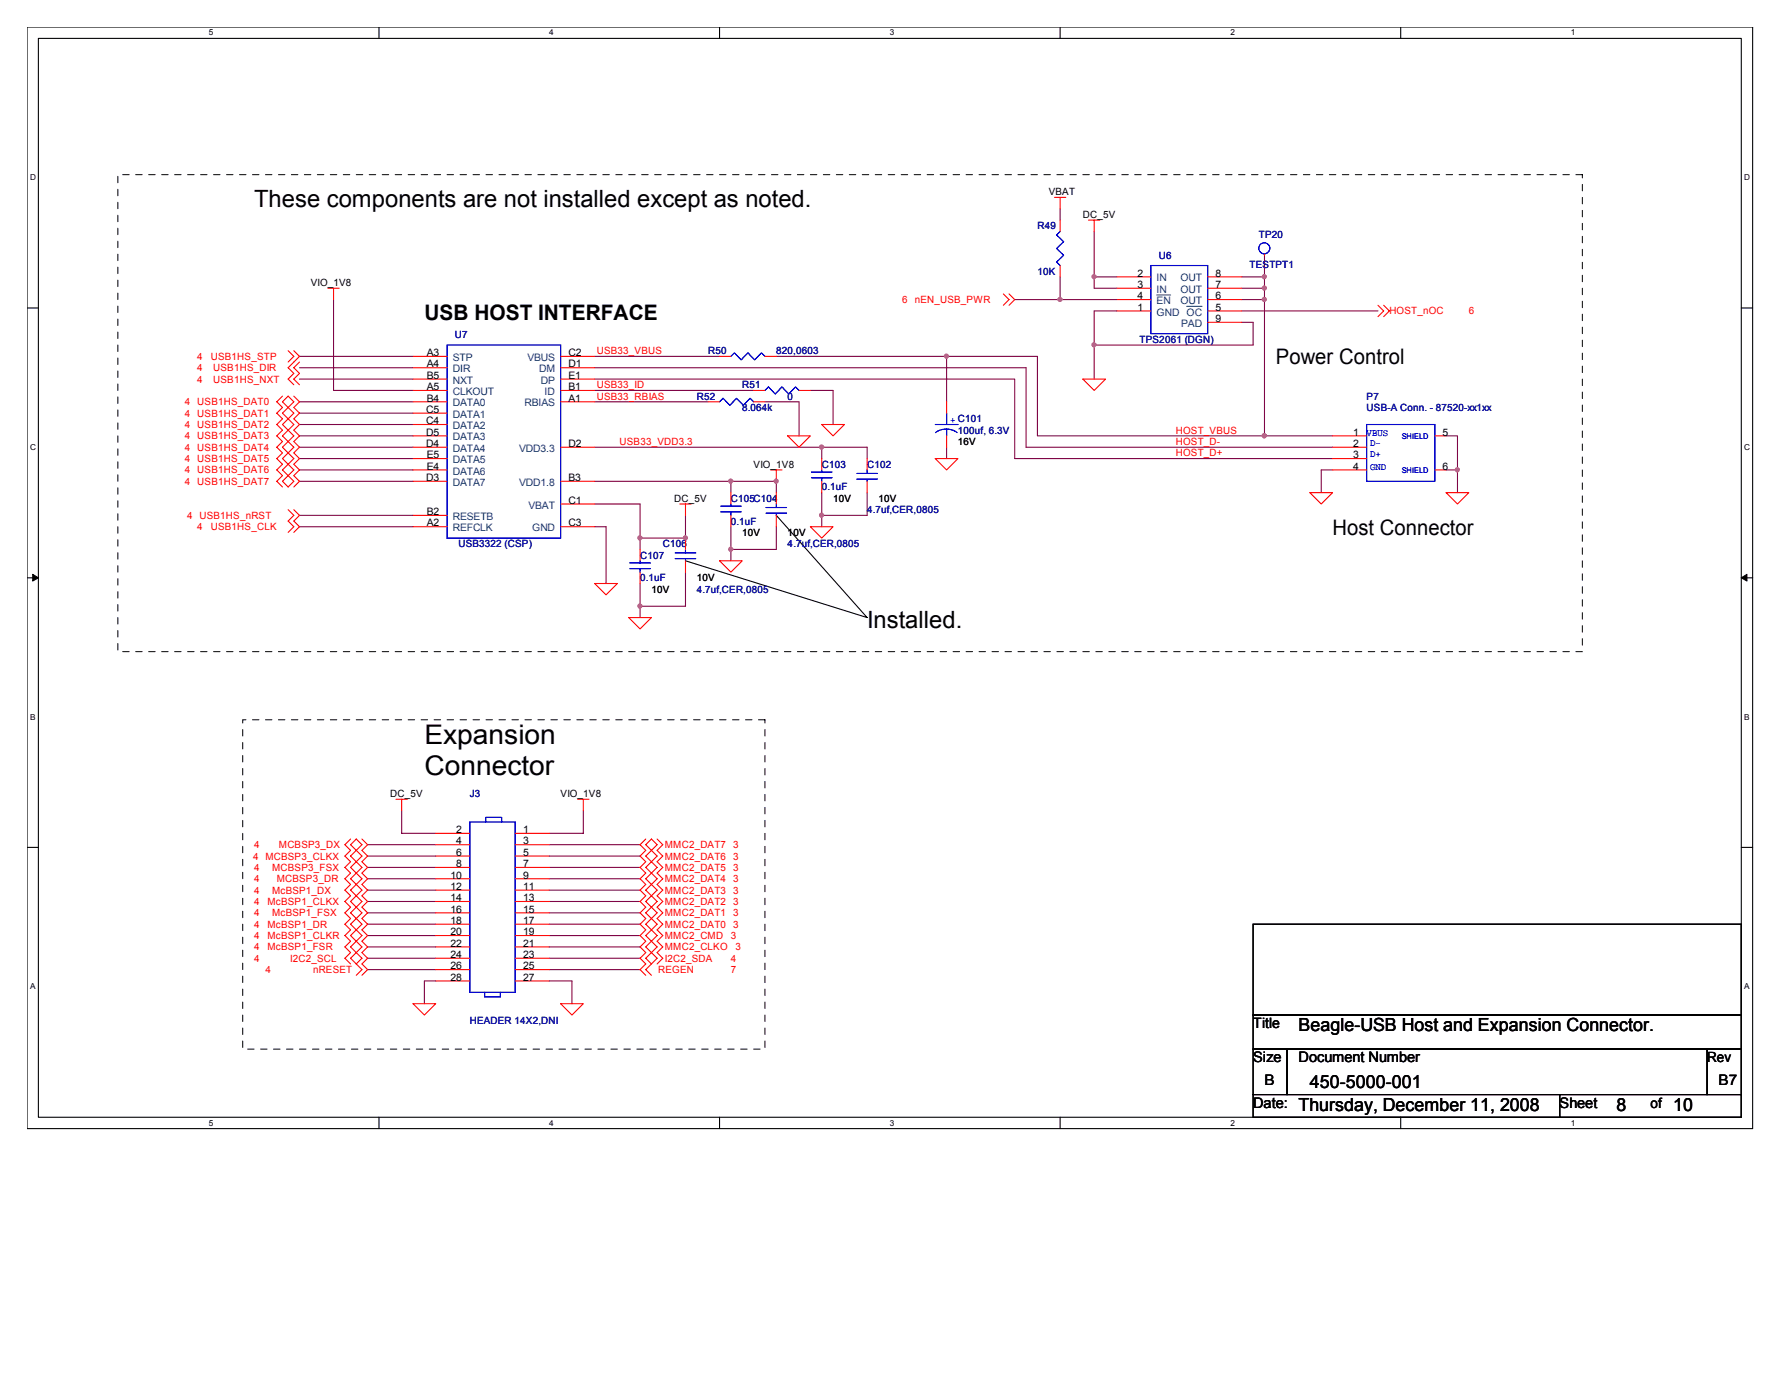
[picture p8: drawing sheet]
<svg xmlns="http://www.w3.org/2000/svg" width="279mm" height="216mm" viewBox="0 0 279 216" stroke-linecap="round" stroke-linejoin="round" font-family="sans-serif">
<path d="M4.2 4.2h270.3v172.5h-270.3zM6 6h266.7v168.9h-266.7z" fill="none" stroke="#000" stroke-width=".17"/>
<g fill="#fff">
<path d="M32.7 4.4h.7v1.4h-.7z"/>
<path d="M32.7 175.1h.7v1.4h-.7z"/>
</g>
<path d="M59.4 4.2v1.8M59.4 174.9v1.8" fill="none" stroke="#000" stroke-width=".17"/>
<g fill="#fff">
<path d="M86 4.4h.7v1.4h-.7z"/>
<path d="M86 175.1h.7v1.4h-.7z"/>
</g>
<path d="M112.7 4.2v1.8M112.7 174.9v1.8" fill="none" stroke="#000" stroke-width=".17"/>
<g fill="#fff">
<path d="M139.4 4.4h.6v1.4h-.6z"/>
<path d="M139.4 175.1h.6v1.4h-.6z"/>
</g>
<path d="M166 4.2v1.8M166 174.9v1.8" fill="none" stroke="#000" stroke-width=".17"/>
<g fill="#fff">
<path d="M192.7 4.4h.7v1.4h-.7z"/>
<path d="M192.7 175.1h.7v1.4h-.7z"/>
</g>
<path d="M219.4 4.2v1.8M219.4 174.9v1.8" fill="none" stroke="#000" stroke-width=".17"/>
<g fill="#fff">
<path d="M246 4.4h.7v1.4h-.7z"/>
<path d="M246 175.1h.7v1.4h-.7z"/>
<path d="M4.7 27.1h.9v1.4h-.9z"/>
<path d="M273.2 27.1h.9v1.4h-.9z"/>
<path d="M4.7 69.3h.9v1.4h-.9z"/>
<path d="M273.2 69.3h.9v1.4h-.9z"/>
</g>
<path d="M4.2 48.2h1.8M272.7 48.2h1.8" fill="none" stroke="#000" stroke-width=".17"/>
<g fill="#fff">
<path d="M4.7 111.5h.8v1.4h-.8z"/>
<path d="M273.2 111.5h.8v1.4h-.8z"/>
</g>
<path d="M4.2 90.5h1.8M272.7 90.5h1.8" fill="none" stroke="#000" stroke-width=".17"/>
<path d="M5.1 89.9l.9 .6-.9 .5zM272.7 90.5l.9-.6v1.1z" fill="#000" stroke="#000" stroke-width=".16"/>
<g fill="#fff">
<path d="M4.7 153.8h.8v1.4h-.8z"/>
<path d="M273.2 153.8h.8v1.4h-.8z"/>
</g>
<path d="M121.6 80.7l14.2 16-28.4-8.9M4.2 132.7h1.8M272.7 132.7h1.8M196.3 144.7h76.4v14.2h-76.4zM196.3 158.9h76.4v5.4h-76.4zM196.3 164.3h5.3v7.1h-5.3zM196.3 171.4h48v3.5h-48zM201.6 164.3h65.8v7.1h-65.8zM244.3 171.4h28.4v3.5h-28.4zM267.4 164.3h5.3v7.1h-5.3z" fill="none" stroke="#000" stroke-width=".17"/>
<g fill="none" stroke="#800040" stroke-width=".17">
<path d="M166 32.7v1.8M171.4 36.2v8.9h3.5M198 39.8v5.3M46.9 57.6h17.8M46.9 59.4h17.8M46.9 55.8h17.8M52.2 46.9v14.2h12.5M93.1 59.4h65.8v12.4h49.8M93.1 57.6h67.6v12.4h48M93.1 55.8h19.6M121.6 55.8h40.9v12.4h35.5M148.3 55.8v7.1"/>
<path d="M158.9 46.9h16M166 43.3v3.6M171.4 43.3h3.5M174.9 48.7h-3.5v10.7M194.5 46.9h3.5v21.3M194.5 45.1h3.5v1.8M194.5 43.3h3.5M194.5 48.7h21.3M194.5 50.5h1.8v3.5h-24.9M46.9 71.8h17.8M46.9 70h17.8M46.9 73.6h17.8"/>
<path d="M46.9 75.4h17.8M46.9 62.9h17.8M46.9 64.7h17.8M46.9 66.5h17.8M46.9 68.2h17.8M93.1 70h42.7v1.8M93.1 75.4h28.5v1.7M93.1 62.9h17.8M93.1 78.9h7.1v7.1M93.1 61.1h24.9M114.5 75.4v1.7M119.8 62.9h5.3v5.3"/>
<path d="M126.9 61.1h3.6v5.4M128.7 70v1.8M128.7 77.1v5.4M135.8 77.1v3.6h-7.1M148.3 70v1.8M198 68.2h10.7M208.7 73.6h-1.8v3.5M226.5 68.2h1.8v5.4M226.5 73.6h1.8M228.3 73.6v3.5M46.9 80.7h17.8M46.9 82.5h17.8"/>
<path d="M93.1 82.5h1.8v8.9M100.2 91.4v5.3M107.4 80.7v3.5h-7.2M107.4 89.6v5.3h-7.2M114.5 82.5v5.3M121.6 82.5v3.5h-7.1M57.6 139.4h10.6M57.6 134h10.6M57.6 132.2h10.6M57.6 135.8h10.6M57.6 137.6h10.6M62.9 126.9v3.6h5.3"/>
<path d="M86 139.4h14.2M86 134h14.2M86 132.2h14.2M86 135.8h14.2M86 137.6h14.2M91.4 126.9v3.6h-5.4M57.6 151.8h10.6M57.6 146.5h10.6M57.6 144.7h10.6M57.6 141.1h10.6M57.6 150h10.6M57.6 148.3h10.6"/>
<path d="M57.6 142.9h10.6M68.2 153.6h-1.7v3.5M86 151.8h14.2M86 153.6h3.6v3.5M86 146.5h14.2M86 144.7h14.2M86 141.1h14.2M86 150h14.2M86 148.3h14.2M86 142.9h14.2"/>
</g>
<g fill="#f0f" stroke="#f0f" stroke-width=".17">
<circle cx="198" cy="68.2" r=".32"/>
<circle cx="198" cy="43.3" r=".32"/>
<circle cx="198" cy="45.1" r=".32"/>
<circle cx="198" cy="46.9" r=".32"/>
<circle cx="166" cy="46.9" r=".32"/>
<circle cx="100.2" cy="84.2" r=".32"/>
<circle cx="107.3" cy="84.2" r=".32"/>
<circle cx="121.6" cy="75.3" r=".32"/>
<circle cx="148.2" cy="55.8" r=".32"/>
<circle cx="128.7" cy="80.7" r=".32"/>
<circle cx="114.4" cy="75.3" r=".32"/>
<circle cx="100.2" cy="94.9" r=".32"/>
<circle cx="171.3" cy="43.3" r=".32"/>
<circle cx="114.4" cy="86" r=".32"/>
<circle cx="128.7" cy="70" r=".32"/>
<circle cx="171.3" cy="54" r=".32"/>
<circle cx="228.2" cy="73.5" r=".32"/>
</g>
<g fill="none" stroke="#f00" stroke-width=".17">
<path d="M165.1 30.9h1.8M166 30.9v1.8M166 34.5v1.7M170.5 34.5h1.8M171.4 34.5v1.7M198 39.8h.1M45.1 54.9l.9 .9-.9 .9M46 54.9l.9 .9-1.8 1.8 .9 .9-.9 .9 .9 .8M46.9 56.7l-.9 .9 .9 .9-.9 .9 .9 .8M51.3 45.1h1.8M52.2 45.1v1.8M64.7 55.8h5.3"/>
<path d="M64.7 57.6h5.3M64.7 59.4h5.3M87.8 55.8h5.3M87.8 57.6h5.3M87.8 59.4h5.3M112.7 55.8h1.8M119.8 55.8h1.8M157.1 46l.9 .9-.9 .9M158 46l.9 .9-.9 .9M166 41.6v1.7M169.6 59.4h3.5l-1.7 1.7zM174.9 45.1h5.4"/>
<path d="M174.9 48.7h5.4M174.9 43.3h5.4M174.9 46.9h5.4M189.1 45.1h5.4M189.1 48.7h5.4M189.1 43.3h5.4M189.1 46.9h5.4M189.1 50.5h5.4M215.8 47.8l.9 .9-.9 .9M216.7 47.8l.9 .9-.9 .9M44.2 62l-.9 .9 .9 .9-.9 .9 .9 .9-.9 .9 .9 .9-.9 .8 .9 .9-.9 .9 .9 .9-.9 .9 .9 .9-.9 .9 .9 .9-.9 .9 .9 .8M45.1 79.8l.9 .9-.9 .9 .9 .9-.9 .9"/>
<path d="M45.1 62l.9 .9-.9 .9-.9-.9zM45.1 63.8l-.9 .9 .9 .9M45.1 63.8l.9 .9-.9 .9M45.1 65.6l-.9 .9 .9 .9M45.1 65.6l.9 .9-.9 .9M45.1 67.4l-.9 .8 .9 .9M45.1 67.4l.9 .8-.9 .9M45.1 69.1l-.9 .9 .9 .9M45.1 69.1l.9 .9-.9 .9M45.1 70.9l-.9 .9 .9 .9M45.1 70.9l.9 .9-.9 .9M45.1 72.7l-.9 .9 .9 .9"/>
<path d="M45.1 72.7l.9 .9-.9 .9M45.1 74.5l.9 .9-.9 .8-.9-.8zM46 79.8l.9 .9-.9 .9 .9 .9-.9 .9M46 62l.9 .9-.9 .9 .9 .9-.9 .9 .9 .9-.9 .9 .9 .8-.9 .9 .9 .9-.9 .9 .9 .9-.9 .9 .9 .9-.9 .9 .9 .9-.9 .8M64.7 73.6h5.3M64.7 62.9h5.3M64.7 61.1h5.3M64.7 64.7h5.3M64.7 66.5h5.3M64.7 68.2h5.3M64.7 70h5.3M64.7 71.8h5.3"/>
<path d="M64.7 75.4h5.3M87.8 78.9h5.3M87.8 62.9h5.3M87.8 61.1h5.3M87.8 70h5.3M87.8 75.4h5.3M106.5 78.9h1.7M107.4 78.9v1.8M110.9 62.9h1.8M114.5 77.1v1.8M118 62.9h1.8M118 61.1h1.8"/>
<path d="M120.7 73.6h1.8M121.6 73.6v1.8M121.6 77.1v1.8M123.4 68.2h3.5l-1.8 1.8zM125.1 61.1h1.8M128.7 66.5h3.5l-1.7 1.7zM128.7 71.8v1.8M128.7 75.4v1.7M135.8 71.8v1.8M135.8 75.4v1.7M146.5 71.8h3.5l-1.7 1.8zM148.3 62.9v1.8"/>
<path d="M148.3 68.2v1.8M205.1 77.1h3.6l-1.8 1.8zM208.7 73.6h5.3M208.7 68.2h5.3M208.7 70h5.3M208.7 71.8h5.3M224.7 73.6h1.8M224.7 68.2h1.8M226.5 77.1h3.5l-1.7 1.8zM64.7 82.5h5.3M64.7 80.7h5.3M87.8 82.5h5.3"/>
<path d="M93.1 91.4h3.6l-1.8 1.7zM98.5 96.7h3.5l-1.8 1.8zM100.2 86v1.8M100.2 89.6v1.8M107.4 84.2v1.8M107.4 87.8v1.8M112.7 87.8h3.5l-1.7 1.8zM114.5 80.7v1.8M121.6 80.7v1.8M126.9 82.5h3.6l-1.8 1.7zM54.9 131.4l-.9 .8 .9 .9-.9 .9 .9 .9-.9 .9 .9 .9-.9 .9 .9 .9-.9 .9 .9 .8-.9 .9 .9 .9-.9 .9 .9 .9-.9 .9 .9 .9-.9 .9 .9 .9-.9 .9 .9 .8-.9 .9 .9 .9M54.9 132.2l.9-.8 .9 .8-.9 .9z"/>
<path d="M55.8 138.5l.9 .9-.9 .8M55.8 138.5l-.9 .9 .9 .8M55.8 134.9l.9 .9-.9 .9M55.8 134.9l-.9 .9 .9 .9M55.8 136.7l.9 .9-.9 .9M55.8 136.7l-.9 .9 .9 .9M55.8 133.1l.9 .9-.9 .9M55.8 133.1l-.9 .9 .9 .9M56.7 131.4l.9 .8-.9 .9 .9 .9-.9 .9 .9 .9-.9 .9 .9 .9-.9 .9 .9 .9-.9 .8 .9 .9-.9 .9 .9 .9-.9 .9 .9 .9-.9 .9 .9 .9-.9 .9 .9 .9-.9 .8 .9 .9-.9 .9 .9 .9-.9 .9M62 125.1h1.8M62.9 125.1v1.8M68.2 130.5h5.4"/>
<path d="M68.2 132.2h5.4M68.2 134h5.4M68.2 135.8h5.4M68.2 137.6h5.4M68.2 139.4h5.4M80.7 130.5h5.3M80.7 132.2h5.3M80.7 134h5.3M80.7 135.8h5.3M80.7 137.6h5.3M80.7 139.4h5.3M90.5 125.1h1.7"/>
<path d="M91.4 125.1v1.8M101.1 131.4l-.9 .8 .9 .9-.9 .9 .9 .9-.9 .9 .9 .9-.9 .9 .9 .9-.9 .9 .9 .8-.9 .9 .9 .9-.9 .9 .9 .9-.9 .9 .9 .9-.9 .9 .9 .9-.9 .9 .9 .8-.9 .9 .9 .9-.9 .9 .9 .9M101.1 132.2l.9-.8 .9 .8-.9 .9zM102 138.5l-.9 .9 .9 .8M102 138.5l.9 .9-.9 .8M102 133.1l-.9 .9 .9 .9M102 133.1l.9 .9-.9 .9M102 134.9l-.9 .9 .9 .9M102 134.9l.9 .9-.9 .9M102 136.7l-.9 .9 .9 .9M102 136.7l.9 .9-.9 .9M102.9 131.4l.9 .8-.9 .9 .9 .9-.9 .9 .9 .9-.9 .9 .9 .9-.9 .9 .9 .9-.9 .8 .9 .9-.9 .9 .9 .9-.9 .9 .9 .9-.9 .9 .9 .9-.9 .9 .9 .9-.9 .8 .9 .9-.9 .9"/>
<path d="M55.8 142l.9 .9-.9 .9M55.8 142l-.9 .9 .9 .9M55.8 145.6l.9 .9-.9 .9M55.8 145.6l-.9 .9 .9 .9M55.8 140.2l.9 .9-.9 .9M55.8 140.2l-.9 .9 .9 .9M55.8 143.8l.9 .9-.9 .9M55.8 143.8l-.9 .9 .9 .9M55.8 150.9l.9 .9-.9 .9M55.8 147.4l.9 .9-.9 .8M55.8 147.4l-.9 .9 .9 .8M55.8 149.1l.9 .9-.9 .9"/>
<path d="M55.8 149.1l-.9 .9 .9 .9M64.7 157.1h3.5l-1.7 1.8zM68.2 141.1h5.4M68.2 142.9h5.4M68.2 144.7h5.4M68.2 146.5h5.4M68.2 148.3h5.4M68.2 150h5.4M68.2 151.8h5.4M68.2 153.6h5.4M80.7 141.1h5.3M80.7 142.9h5.3"/>
<path d="M80.7 144.7h5.3M80.7 146.5h5.3M80.7 148.3h5.3M80.7 150h5.3M80.7 151.8h5.3M80.7 153.6h5.3M87.8 157.1h3.6l-1.8 1.8zM102 150.9l-.9 .9 .9 .9M102 149.1l-.9 .9 .9 .9M102 149.1l.9 .9-.9 .9M102 145.6l-.9 .9 .9 .9M102 145.6l.9 .9-.9 .9"/>
<path d="M102 143.8l-.9 .9 .9 .9M102 143.8l.9 .9-.9 .9M102 147.4l-.9 .9 .9 .8M102 147.4l.9 .9-.9 .8M102 142l-.9 .9 .9 .9M102 142l.9 .9-.9 .9M102 140.2l-.9 .9 .9 .9M102 140.2l.9 .9-.9 .9"/>
</g>
<path d="M18.5 27.3h229.3v74.7h-229.3zM38 112.7h81.8v51.6h-81.8z" fill="none" stroke="#000" stroke-width=".16" stroke-dasharray="1 1 1 1 1 1 1 1"/>
<g fill="none" stroke="#00f" stroke-width=".17">
<path d="M166 36.2l-.5 .6 1.1 1-1.1 1.1 1.1 1.1-1.1 1 .5 .6M70 54h17.8v30.2h-17.8zM114.5 55.8l.5-.6 1.1 1.1 1-1.1 1.1 1.1 1.1-1.1 .5 .6M180.3 41.6h8.8v10.6h-8.8zM112.7 62.9l.5-.5 1.1 1.1 1.1-1.1 1 1.1 1.1-1.1 .5 .5M112.9 79.2h3.2M114.5 78.9v.3M119.8 61.1l.6-.5 1 1.1 1.1-1.1 1 1.1 1.1-1.1 .5 .5M120 79.5h3.2M121.6 78.9v.6M127.1 74.8h3.2M127.1 73.9h3.2"/>
<path d="M128.7 73.6v.3M128.7 74.8v.6M134.2 74.1h3.2M134.2 75h3.2M135.8 73.6v.5M135.8 75v.4M146.5 66.5h3.5M146.5 67.7a2.88 2.88 0 0 1 3.4 0M148.3 64.7v1.8M148.3 67.2v1M214 66.5h10.7v8.9h-10.7zM98.6 89h3.3"/>
<path d="M98.6 88.1h3.3M100.2 87.8v.3M100.2 89v.6M105.7 86.6h3.3M105.7 87.5h3.3M107.4 86v.6M107.4 87.5v.3M112.9 80.1h3.2M114.5 80.1v.6M120 80.3h3.2M121.6 80.3v.4M73.6 128.7h7.1v26.7h-7.1z"/>
<path d="M76.1 128.7v-.7h2.5v.7M75.9 155.4v.7h2.5v-.7"/>
<circle cx="198" cy="38.9" r=".87"/>
</g>
<path d="M181.1 46.2h2.2M185.8 48h2.5" fill="none" stroke="#004080" stroke-width=".16"/>
<g font-size="4.2">
<text x="66.5" y="116.5">Expansion</text>
<text x="66.5" y="121.4">Connector</text>
</g>
<g font-size="3.7">
<text x="39.8" y="32.5">These components are not installed except as noted.</text>
<text x="135.8" y="98.3">Installed.</text>
</g>
<g font-size="3.3">
<text x="66.5" y="50">USB HOST INTERFACE</text>
<text x="199.8" y="57">Power Control</text>
<text x="208.7" y="83.7">Host Connector</text>
</g>
<g font-size="2.8">
<text x="203.4" y="161.5">Beagle-USB Host and Expansion Connector.</text>
<text x="203.4" y="173.9">Thursday, December 11, 2008</text>
<text x="205.1" y="170.3">450-5000-001</text>
<text x="253.2" y="173.9">8</text>
<text x="262" y="173.9">10</text>
</g>
<g font-size="2.3">
<text x="196.3" y="166.3">Size</text>
<text x="203.4" y="166.3">Document Number</text>
<text x="196.3" y="173.4">Date:</text>
<text x="198" y="169.9">B</text>
<text x="244.3" y="173.4">Sheet</text>
<text x="269.2" y="169.9">B7</text>
</g>
<g font-size="2.2">
<text x="196.3" y="161">Title</text>
<text x="267.4" y="166.3">Rev</text>
<text x="258.5" y="173.4">of</text>
</g>
<g font-size="1.6" fill="#000080">
<text x="162.5" y="35.9">R49</text>
<text x="181.5" y="40.5">U6</text>
<text x="195.7" y="42">TESTPT1</text>
<text x="197.1" y="37.3">TP20</text>
<text x="162.5" y="43">10K</text>
<text x="71.2" y="53">U7</text>
<text x="178.5" y="53.7">TPS2061 (DGN)</text>
<text x="110.9" y="55.5">R50</text>
<text x="121.6" y="55.5">820,0603</text>
<text x="109.1" y="62.6">R52</text>
<text x="116.2" y="60.8">R51</text>
<text x="116.2" y="64.3">8.064k</text>
<text x="123.4" y="62.6">0</text>
<text x="214" y="62.6">P7</text>
<text x="214" y="64.3">USB-A Conn. - 87520-xx1xx</text>
<text x="150" y="67.9">100uf, 6.3V</text>
<text x="128.7" y="73.2">C103</text>
<text x="128.7" y="76.8">0.1uF</text>
<text x="135.8" y="73.2">C102</text>
<text x="114.5" y="78.6">C105C104</text>
<text x="114.5" y="82.1">0.1uF</text>
<text x="135.8" y="80.3">4.7uf,CER,0805</text>
<text x="71.8" y="85.7">USB3322 (CSP)</text>
<text x="100.2" y="87.5">C107</text>
<text x="103.8" y="85.7">C106</text>
<text x="123.4" y="85.7">4.7uf,CER,0805</text>
<text x="100.2" y="91">0.1uF</text>
<text x="109.1" y="92.8">4.7uf,CER,0805</text>
<text x="73.6" y="124.8">J3</text>
<text x="73.6" y="160.4">HEADER 14X2,DNI</text>
</g>
<g font-size="1.6">
<text x="164.3" y="30.6">VBAT</text>
<text x="169.6" y="34.1">DC_5V</text>
<text x="48.7" y="44.8">VIO_1V8</text>
<text x="178.1" y="43.3">2</text>
<text x="178.1" y="45.1">3</text>
<text x="178.1" y="46.9">4</text>
<text x="190.4" y="46.9">6</text>
<text x="190.4" y="45.1">7</text>
<text x="190.4" y="43.3">8</text>
<text x="178.1" y="48.6">1</text>
<text x="190.4" y="48.6">5</text>
<text x="190.4" y="50.4">9</text>
<text x="66.8" y="55.8">A3</text>
<text x="66.8" y="57.5">A4</text>
<text x="66.8" y="59.3">B5</text>
<text x="89" y="55.8">C2</text>
<text x="89" y="59.3">E1</text>
<text x="89" y="57.5">D1</text>
<text x="66.8" y="64.6">C5</text>
<text x="66.8" y="61.1">A5</text>
<text x="66.8" y="62.9">B4</text>
<text x="89" y="62.9">A1</text>
<text x="89" y="61.1">B1</text>
<text x="66.8" y="66.4">C4</text>
<text x="66.8" y="68.2">D5</text>
<text x="66.8" y="70">D4</text>
<text x="66.8" y="71.8">E5</text>
<text x="89" y="70">D2</text>
<text x="150" y="69.7">16V</text>
<text x="211.9" y="68.2">1</text>
<text x="211.9" y="71.8">3</text>
<text x="211.9" y="70">2</text>
<text x="225.9" y="68.2">5</text>
<text x="66.8" y="75.3">D3</text>
<text x="66.8" y="73.5">E4</text>
<text x="89" y="75.3">B3</text>
<text x="118" y="73.2">VIO_1V8</text>
<text x="211.9" y="73.5">4</text>
<text x="225.9" y="73.5">6</text>
<text x="66.8" y="80.6">B2</text>
<text x="66.8" y="82.4">A2</text>
<text x="89" y="82.4">C3</text>
<text x="89" y="78.9">C1</text>
<text x="105.6" y="78.6">DC_5V</text>
<text x="116.2" y="83.9">10V</text>
<text x="123.4" y="83.9">10V</text>
<text x="130.5" y="78.6">10V</text>
<text x="137.6" y="78.6">10V</text>
<text x="102" y="92.8">10V</text>
<text x="109.1" y="91">10V</text>
<text x="61.1" y="124.8">DC_5V</text>
<text x="87.8" y="124.8">VIO_1V8</text>
<text x="71.5" y="130.4">2</text>
<text x="81.9" y="130.4">1</text>
<text x="70.6" y="137.5">10</text>
<text x="71.5" y="132.2">4</text>
<text x="71.5" y="134">6</text>
<text x="71.5" y="135.8">8</text>
<text x="81.9" y="132.2">3</text>
<text x="81.9" y="134">5</text>
<text x="81.9" y="135.8">7</text>
<text x="81.9" y="137.5">9</text>
<text x="70.6" y="139.3">12</text>
<text x="70.6" y="141.1">14</text>
<text x="70.6" y="142.9">16</text>
<text x="81.9" y="139.3">11</text>
<text x="81.9" y="141.1">13</text>
<text x="81.9" y="142.9">15</text>
<text x="70.6" y="144.7">18</text>
<text x="70.6" y="146.4">20</text>
<text x="70.6" y="148.2">22</text>
<text x="70.6" y="150">24</text>
<text x="81.9" y="144.7">17</text>
<text x="81.9" y="146.4">19</text>
<text x="81.9" y="148.2">21</text>
<text x="81.9" y="150">23</text>
<text x="70.6" y="151.8">26</text>
<text x="70.6" y="153.5">28</text>
<text x="81.9" y="151.8">25</text>
<text x="81.9" y="153.5">27</text>
</g>
<g font-size="1.6" fill="#f00">
<text x="141.3" y="47.5">6 nEN_USB_PWR</text>
<text x="217.6" y="49.2">HOST_nOC</text>
<text x="230" y="49.2">6</text>
<text x="30.9" y="56.3">4</text>
<text x="30.9" y="58.1">4</text>
<text x="30.9" y="59.9">4</text>
<text x="33" y="56.3">USB1HS_STP</text>
<text x="33.4" y="58.1">USB1HS_DIR</text>
<text x="33.4" y="59.9">USB1HS_NXT</text>
<text x="93.5" y="55.5">USB33_VBUS</text>
<text x="29" y="63.5">4 USB1HS_DAT0</text>
<text x="29" y="65.2">4 USB1HS_DAT1</text>
<text x="93.5" y="62.6">USB33_RBIAS</text>
<text x="93.5" y="60.8">USB33_ID</text>
<text x="29" y="67">4 USB1HS_DAT2</text>
<text x="29" y="68.8">4 USB1HS_DAT3</text>
<text x="29" y="70.6">4 USB1HS_DAT4</text>
<text x="97" y="69.7">USB33_VDD3.3</text>
<text x="184.1" y="71.5">HOST_D+</text>
<text x="184.1" y="67.9">HOST_VBUS</text>
<text x="184.1" y="69.7">HOST_D-</text>
<text x="29" y="72.3">4 USB1HS_DAT5</text>
<text x="29" y="74.1">4 USB1HS_DAT6</text>
<text x="29" y="75.9">4 USB1HS_DAT7</text>
<text x="29.3" y="81.2">4 USB1HS_nRST</text>
<text x="30.9" y="83">4</text>
<text x="33" y="83">USB1HS_CLK</text>
<text x="39.6" y="134.6">4 MCBSP3_CLKX</text>
<text x="39.8" y="136.4">4</text>
<text x="39.8" y="132.8">4</text>
<text x="42.6" y="136.4">MCBSP3_FSX</text>
<text x="43.7" y="132.8">MCBSP3_DX</text>
<text x="104.1" y="132.8">MMC2_DAT7 3</text>
<text x="104.1" y="134.6">MMC2_DAT6 3</text>
<text x="104.1" y="136.4">MMC2_DAT5 3</text>
<text x="39.8" y="141.7">4</text>
<text x="39.8" y="139.9">4</text>
<text x="39.8" y="143.5">4</text>
<text x="39.8" y="138.1">4</text>
<text x="41.9" y="141.7">McBSP1_CLKX</text>
<text x="42.6" y="139.9">McBSP1_DX</text>
<text x="42.6" y="143.5">McBSP1_FSX</text>
<text x="43.3" y="138.1">MCBSP3_DR</text>
<text x="104.1" y="143.5">MMC2_DAT1 3</text>
<text x="104.1" y="141.7">MMC2_DAT2 3</text>
<text x="104.1" y="139.9">MMC2_DAT3 3</text>
<text x="104.1" y="138.1">MMC2_DAT4 3</text>
<text x="39.8" y="147">4</text>
<text x="39.8" y="145.2">4</text>
<text x="39.8" y="148.8">4</text>
<text x="41.9" y="147">McBSP1_CLKR</text>
<text x="41.9" y="145.2">McBSP1_DR</text>
<text x="41.9" y="148.8">McBSP1_FSR</text>
<text x="104.1" y="147">MMC2_CMD</text>
<text x="104.1" y="145.2">MMC2_DAT0 3</text>
<text x="104.1" y="148.8">MMC2_CLKO</text>
<text x="114.5" y="147">3</text>
<text x="115.2" y="148.8">3</text>
<text x="39.8" y="150.6">4</text>
<text x="41.6" y="152.4">4</text>
<text x="45.5" y="150.6">I2C2_SCL</text>
<text x="49" y="152.4">nRESET</text>
<text x="103.1" y="152.4">REGEN</text>
<text x="104.1" y="150.6">I2C2_SDA</text>
<text x="114.5" y="150.6">4</text>
<text x="114.5" y="152.4">7</text>
</g>
<g font-size="1.6" fill="#004080">
<text x="181.1" y="44.1">IN</text>
<text x="181.1" y="45.8">IN</text>
<text x="181.1" y="47.6">EN</text>
<text x="184.9" y="47.6">OUT</text>
<text x="184.9" y="45.8">OUT</text>
<text x="184.9" y="44.1">OUT</text>
<text x="181.1" y="49.4">GND OC</text>
<text x="185" y="51.2">PAD</text>
<text x="70.9" y="56.5">STP</text>
<text x="70.9" y="58.3">DIR</text>
<text x="82.6" y="56.5">VBUS</text>
<text x="84.5" y="58.3">DM</text>
<text x="70.9" y="60.1">NXT</text>
<text x="70.9" y="61.8">CLKOUT</text>
<text x="70.9" y="63.6">DATA0</text>
<text x="70.9" y="65.4">DATA1</text>
<text x="82.1" y="63.6">RBIAS</text>
<text x="84.7" y="60.1">DP</text>
<text x="85.3" y="61.8">ID</text>
<text x="70.9" y="67.2">DATA2</text>
<text x="70.9" y="69">DATA3</text>
<text x="70.9" y="70.7">DATA4</text>
<text x="81.3" y="70.7">VDD3.3</text>
<text x="70.9" y="72.5">DATA5</text>
<text x="70.9" y="74.3">DATA6</text>
<text x="70.9" y="76.1">DATA7</text>
<text x="81.3" y="76.1">VDD1.8</text>
<text x="70.9" y="81.4">RESETB</text>
<text x="70.9" y="83.2">REFCLK</text>
<text x="82.8" y="79.6">VBAT</text>
<text x="83.4" y="83.2">GND</text>
</g>
<g font-size="1.6" fill="#00f">
<text x="148.8" y="66.3">+ C101</text>
<text x="214" y="68.2">VBUS</text>
<text x="214.6" y="69.8">D-</text>
<text x="214.6" y="71.6">D+</text>
<text x="214.6" y="73.6">GND</text>
</g>
<g font-size="1.3">
<text x="32.7" y="5.5">5</text>
<text x="86" y="5.5">4</text>
<text x="139.4" y="5.5">3</text>
<text x="192.7" y="5.5">2</text>
<text x="246" y="5.5">1</text>
<text x="4.7" y="28.2">D</text>
<text x="273.2" y="28.2">D</text>
<text x="4.7" y="70.4">C</text>
<text x="273.2" y="70.4">C</text>
<text x="4.7" y="112.7">B</text>
<text x="273.2" y="112.7">B</text>
<text x="4.7" y="154.9">A</text>
<text x="273.2" y="154.9">A</text>
<text x="32.7" y="176.2">5</text>
<text x="86" y="176.2">4</text>
<text x="139.4" y="176.2">3</text>
<text x="192.7" y="176.2">2</text>
<text x="246" y="176.2">1</text>
</g>
<g font-size="1.2" fill="#00f">
<text x="219.5" y="68.7">SHIELD</text>
<text x="219.5" y="74">SHIELD</text>
</g>
</svg>
